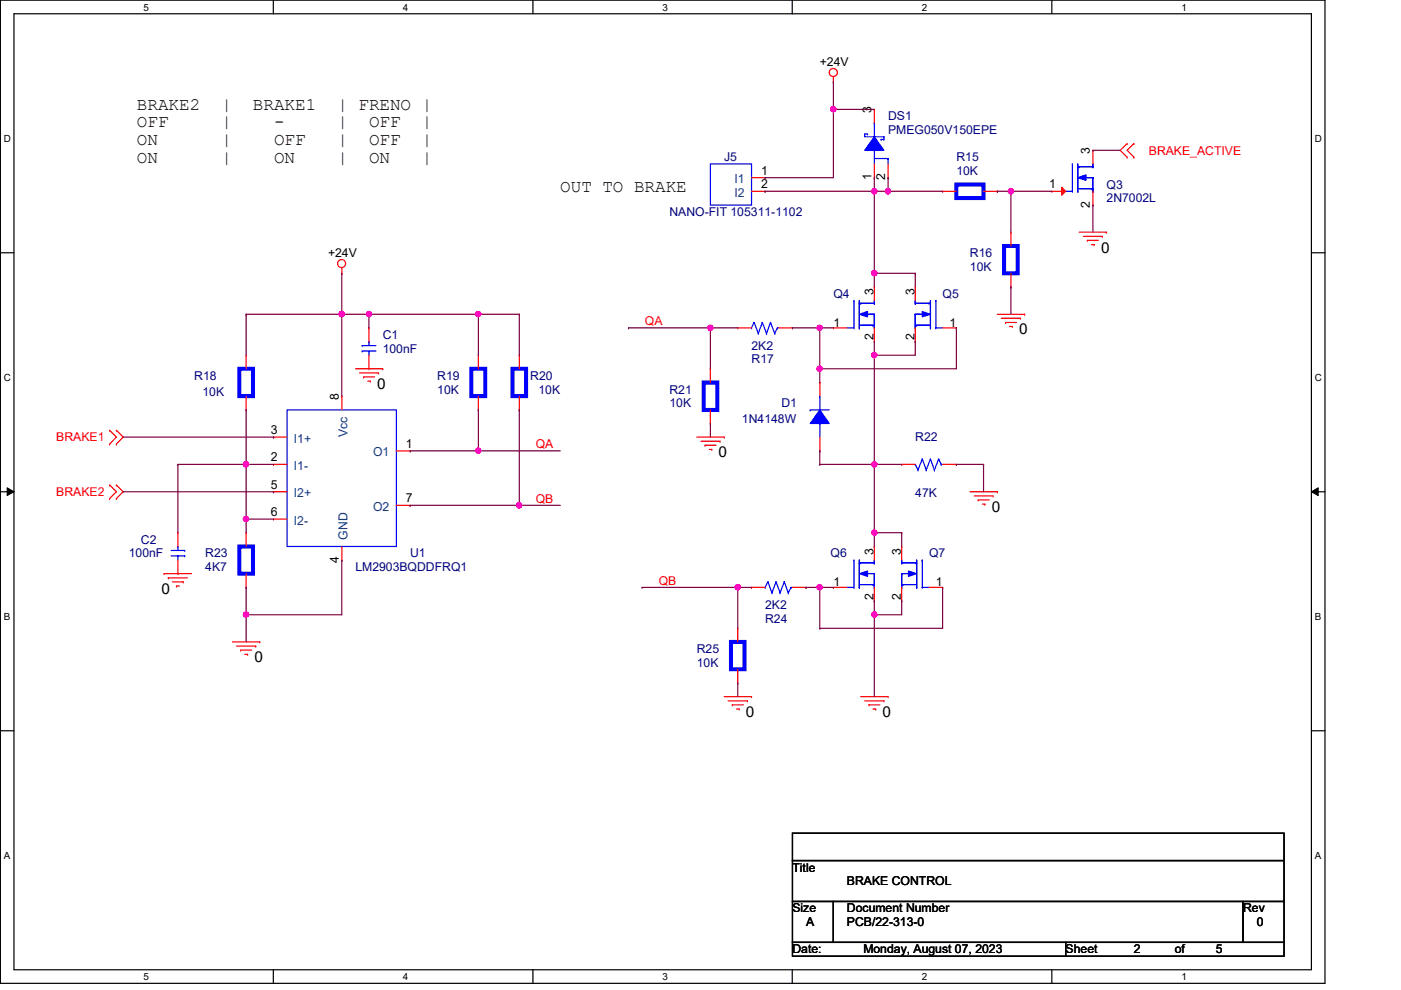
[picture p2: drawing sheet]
<svg xmlns="http://www.w3.org/2000/svg" width="297mm" height="210mm" viewBox="0 0 297 210" stroke-linecap="round" stroke-linejoin="round" font-family="sans-serif">
<path d="M.1 0h280.8v208.5h-280.8zM3 2.9h275v202.7h-275z" fill="none" stroke="#000" stroke-width=".25"/>
<g fill="#fff">
<path d="M30.4 .3h1.2v2.4h-1.2z"/>
<path d="M30.4 205.9h1.2v2.3h-1.2z"/>
</g>
<path d="M58 0v2.9M58 205.6v2.9" fill="none" stroke="#000" stroke-width=".25"/>
<g fill="#fff">
<path d="M85.4 .3h1.2v2.4h-1.2z"/>
<path d="M85.4 205.9h1.2v2.3h-1.2z"/>
</g>
<path d="M113 0v2.9M113 205.6v2.9" fill="none" stroke="#000" stroke-width=".25"/>
<g fill="#fff">
<path d="M140.5 .3h1.1v2.4h-1.1z"/>
<path d="M140.5 205.9h1.1v2.3h-1.1z"/>
</g>
<path d="M168 0v2.9M168 205.6v2.9" fill="none" stroke="#000" stroke-width=".25"/>
<g fill="#fff">
<path d="M195.4 .3h1.2v2.4h-1.2z"/>
<path d="M195.4 205.9h1.2v2.3h-1.2z"/>
</g>
<path d="M223 0v2.9M223 205.6v2.9" fill="none" stroke="#000" stroke-width=".25"/>
<g fill="#fff">
<path d="M250.5 .3h1.1v2.4h-1.1z"/>
<path d="M250.5 205.9h1.1v2.3h-1.1z"/>
<path d="M.8 28.2h1.5v2.4h-1.5z"/>
<path d="M278.8 28.2h1.4v2.4h-1.4z"/>
<path d="M.8 78.9h1.5v2.3h-1.5z"/>
<path d="M278.8 78.9h1.4v2.3h-1.4z"/>
</g>
<path d="M.1 53.6h2.9M278 53.6h2.9" fill="none" stroke="#000" stroke-width=".25"/>
<g fill="#fff">
<path d="M.8 129.6h1.4v2.3h-1.4z"/>
<path d="M278.8 129.6h1.3v2.3h-1.3z"/>
</g>
<path d="M.1 104.3h2.9M278 104.3h2.9" fill="none" stroke="#000" stroke-width=".25"/>
<path d="M1.5 103.4l1.5 .9-1.5 .8zM278 104.3l1.5-.9v1.7z" fill="#000"/>
<path d="M1.5 103.4l1.5 .9-1.5 .8zM278 104.3l1.5-.9v1.7z" fill="none" stroke="#000" stroke-width=".21"/>
<g fill="#fff">
<path d="M.8 180.3h1.4v2.3h-1.4z"/>
<path d="M278.8 180.3h1.3v2.3h-1.3z"/>
</g>
<path d="M.1 154.9h2.9M278 154.9h2.9M168 176.7h104.2v5.8h-104.2zM168 182.5h104.2v8.6h-104.2zM168 191.1h8.7v8.7h-8.7zM168 199.8h57.9v2.9h-57.9zM176.7 191.1h86.9v8.7h-86.9zM225.9 199.8h46.3v2.9h-46.3zM263.6 191.1h8.6v8.7h-8.6z" fill="none" stroke="#000" stroke-width=".25"/>
<g fill="none" stroke="#f00" stroke-width=".25">
<path d="M176.7 17.4h.1M176.7 16.3v1.1M239 30.4h.1M239 33.3h.1M239 30.4l-1.5 1.5 1.5 1.4M240.4 33.3h.1M240.4 30.4h.1M240.4 30.4l-1.4 1.5 1.4 1.4M72.5 58h.1M72.5 56.8v1.2M228.8 49.2h5.8M229.7 50.1h4"/>
<path d="M230.5 51h.1M230.5 51h2.4M231.4 51.9h.6M232 51.9h.1M233.7 50.1h.1M234.6 49.2h.1M75.4 78.2h5.7M76.2 79.1h4.1M77.1 79.9h.1M77.1 79.9h2.3M80.3 79.1h.1M81.1 78.2h.1"/>
<path d="M211.5 66.6h5.8M212.3 67.5h4.1M213.2 68.4h.1M213.2 68.4h2.3M214 69.2h.6M214.6 69.2h.1M216.4 67.5h.1M217.3 66.6h.1M23.2 94.1h.1M23.2 91.2h.1M23.2 91.2l1.5 1.5-1.5 1.4M24.7 91.2h.1"/>
<path d="M24.7 94.1h.1M24.7 91.2l1.4 1.5-1.4 1.4M78 80.8h.5M78.5 80.8h.1M147.7 92.7h5.8M148.6 93.6h4.1M149.5 94.4h.1M149.5 94.4h2.3M150.4 95.3h.5M150.9 95.3h.1M152.7 93.6h.1M153.5 92.7h.1"/>
<path d="M23.2 105.7h.1M23.2 102.8h.1M23.2 102.8l1.5 1.5-1.5 1.4M24.7 102.8h.1M24.7 105.7h.1M24.7 102.8l1.4 1.5-1.4 1.4M205.7 104.3h5.8M206.5 105.2h4.1M207.4 106h.1M207.4 106h2.3M208.3 106.9h.5M208.8 106.9h.1"/>
<path d="M210.6 105.2h.1M211.5 104.3h.1M34.8 121.6h.1M34.8 121.6h5.8M35.7 122.5h.1M35.7 122.5h4M36.5 123.4h2.4M37.4 124.2h.1M37.4 124.2h.6M38.9 123.4h.1M49.3 136.1h5.8M50.2 137h4"/>
<path d="M51 137.8h.1M51 137.8h2.3M51.9 138.7h.6M52.5 138.7h.1M54.2 137h.1M55.1 136.1h.1M153.5 147.7h5.8M154.4 148.6h4.1M155.3 149.4h.1M155.3 149.4h2.3M156.1 150.3h.6M156.7 150.3h.1"/>
<path d="M158.5 148.6h.1M159.3 147.7h.1M182.5 147.7h5.8M183.3 148.6h4.1M184.2 149.4h.1M184.2 149.4h2.4M185.1 150.3h.6M185.7 150.3h.1M187.4 148.6h.1M188.3 147.7h.1"/>
<circle cx="176.7" cy="15.4" r=".86"/>
<circle cx="72.4" cy="55.9" r=".85"/>
</g>
<g fill="none" stroke="#00f" stroke-width=".25">
<path d="M191.2 119.3h.1M191.2 118.7v.6M191.2 119.3h3.1M194.1 119.3h.1M194.3 119.3h.1M194.3 118.7v5.8M195.5 118.7h.1M195.5 118.7v5.8M191.2 121.6h.1M191.2 124.5h.1M191.2 124h.1M191.2 121.6v2.9"/>
<path d="M191.2 121.6h1.7M191.2 124h3.1M191.5 124h.1M194.3 124.5h.1M195.5 124.5h.1M195.5 124.5h1.5"/>
</g>
<path d="M192.6 121.1l1.7 .5-1.7 .6z" fill="#00f"/>
<g fill="none" stroke="#00f" stroke-width=".25">
<path d="M76.8 74.4h.1M76.8 73.3h.1M76.8 74.4h2.9M76.8 73.3h2.9M78.2 72.4h.1M78.2 74.4h.1M78.2 72.4v.9M78.2 74.4v.9M179.6 69.5h1.5M181.1 69.5h.1M181.1 63.7h.1M181.1 63.7v5.8"/>
<path d="M182.2 69.5h.1M182.2 64.3h.1M182.2 63.7v5.8M182.2 64.3h3.2M182.2 69h3.2M182.5 64.3h.1M183.6 66.6h1.8M185.1 69h.1M185.4 64.3h.1M185.4 66.6h.1M185.4 69.5h.1M185.4 69h.1"/>
<path d="M185.4 63.7v.6M185.4 66.6v2.9M192.6 121.1l1.7 .5-1.7 .6z"/>
</g>
<g fill="none" stroke="#f00" stroke-width=".25">
<path d="M214.3 49.2h.1M214.3 49.2v3M214.3 58v2.8M78.2 78.2h.1M78.2 69.5h.1M78.2 69.5v2.9M78.2 75.3v2.9M214.3 60.8h.1M191.2 115.9h.1M191.2 115.9v2.8M191.2 127.4h.1M191.2 124.5v2.9"/>
<path d="M197 124.5h2.9M199.9 124.5h.1"/>
</g>
<path d="M212.9 52.2h2.9v5.8h-2.9z" fill="none" stroke="#00f" stroke-width=".85"/>
<path d="M182.2 66.6l1.7-.6v1.2z" fill="#00f"/>
<g fill="none" stroke="#00f" stroke-width=".25">
<path d="M182.2 66.6l1.7-.6v1.2zM181.1 118.7h.1M181.1 118.7v5.8M182.2 119.3h.1M182.2 118.7v5.8M182.2 119.3h3.2M182.5 119.3h.1M185.4 119.3h.1M185.4 118.7v.6M179.6 124.5h1.5M181.1 124.5h.1M182.2 124.5h.1"/>
<path d="M182.2 124h3.2M183.6 121.6h1.8M185.1 124h.1M185.4 121.6h.1M185.4 124.5h.1M185.4 124h.1M185.4 121.6v2.9"/>
</g>
<path d="M176.7 69.5h.1M176.7 69.5h2.9M185.4 60.8h.1M185.4 72.4h.1M185.4 60.8v2.9M185.4 69.5v2.9" fill="none" stroke="#f00" stroke-width=".25"/>
<path d="M182.2 121.6l1.7-.5v1.1z" fill="#00f"/>
<g fill="none" stroke="#00f" stroke-width=".25">
<path d="M171.8 86.9h.1M171.8 86.9h4M173.8 89.8h.1M173.8 84h.1M173.8 84v2.9M173.8 89.8v2.9M194.1 98.5h.1M194.1 98.5l.5 1.2M194.6 99.7h.1M195.5 97.3h.1M195.5 97.3l.9 2.4M195.5 97.3l-.9 2.4"/>
<path d="M196.4 99.7h.1M197.3 97.3h.1M197.3 97.3l.8 2.4M197.3 97.3l-.9 2.4M198.1 99.7h.1M199 97.3h.1M199 97.3l.6 1.2M199 97.3l-.9 2.4M199.6 98.5h.1M199.6 98.5h.3M36.3 117.9h2.9M36.3 116.7h2.9"/>
<path d="M37.7 115.9h.1M37.7 117.9h.1M37.7 115.9v.8M37.7 117.9v.8M39.2 117.9h.1M39.2 116.7h.1M182.2 121.6l1.7-.5v1.1z"/>
</g>
<g fill="none" stroke="#f00" stroke-width=".25">
<path d="M110.1 75.3h.1M110.1 75.3v2.9M110.1 86.9h.1M110.1 84v2.9M191.2 98.5h.1M191.2 98.5h2.9M199.9 98.5h2.9M202.8 98.5h.1M37.7 112.9h.1M37.7 112.9v3M37.7 118.7v2.9M52.2 112.9h.1"/>
<path d="M52.2 112.9v3M185.4 115.9h.1M185.4 115.9v2.8M37.7 121.6h.1M52.2 124.5h.1M52.2 121.6v2.9M156.4 133.2h.1M156.4 133.2v2.9M176.7 124.5h.1M176.7 124.5h2.9M185.4 127.4h.1M185.4 124.5v2.9"/>
<path d="M156.4 144.8h.1M156.4 141.9v2.9"/>
</g>
<path d="M108.7 78.2h2.8v5.8h-2.8zM50.8 115.9h2.8v5.7h-2.8zM155 136.1h2.9v5.8h-2.9z" fill="none" stroke="#00f" stroke-width=".85"/>
<path d="M173.8 86.9l2 2.9h-4z" fill-rule="evenodd" fill="#00f"/>
<g fill="none" stroke="#00f" stroke-width=".25">
<path d="M183.3 28.4h.1M183.3 28.4v.6h4.1M183.3 28.4h.6M183.9 28.4h.1M185.4 26.1h.1M185.4 31.9h.1M185.4 26.1v2.9M185.4 31.9v2.9M185.4 33.6h2.9M186.8 29.5h.1M186.8 29.5h.6M187.4 29h.1"/>
<path d="M187.4 29.5h.1M187.4 29v.5M188.3 33.6h.1M188.3 33.6v1.2M173.8 86.9l2 2.9h-4z"/>
</g>
<path d="M173.8 95.6h.1M173.8 81.1h.1M173.8 81.1v2.9M173.8 92.7v2.9" fill="none" stroke="#f00" stroke-width=".25"/>
<path d="M185.4 29l2 2.9h-4.1z" fill-rule="evenodd" fill="#00f"/>
<g fill="none" stroke="#00f" stroke-width=".25">
<path d="M185.4 29l2 2.9h-4.1zM159.3 69.5h.1M159.9 68.4h.1M159.9 68.4l.9 2.3M159.9 68.4l-.6 1.1M160.8 70.7h.1M161.6 68.4h.1M161.6 68.4l.9 2.3M161.6 68.4l-.8 2.3M162.5 70.7h.1M163.4 68.4h.1M163.4 68.4l.8 2.3"/>
<path d="M163.4 68.4l-.9 2.3M164.2 70.7h.1M164.8 69.5h.1M164.8 69.5l-.6 1.2M164.8 69.5h.3M194.1 64.3h.1M194.1 66.6h.1M194.1 69.5h.1M194.1 69h.1M194.1 63.7v.6M194.1 66.6v2.9M194.1 64.3h3.2"/>
<path d="M194.1 66.6h1.7M194.1 69h3.2M194.3 69h.1M197 64.3h.1M197.3 69.5h.1M197.3 64.3h.1M197.3 63.7v5.8M198.4 69.5h.1M198.4 63.7h.1M198.4 69.5h1.5M198.4 63.7v5.8"/>
</g>
<g fill="none" stroke="#f00" stroke-width=".25">
<path d="M185.4 37.7h.1M185.4 23.2h.1M185.4 23.2v2.9M185.4 34.8v2.9M188.3 37.7h.1M188.3 34.8v2.9M150.6 78.2h.1M150.6 78.2v2.9M156.4 69.5h.1M156.4 69.5h2.9M165.1 69.5h2.9M168 69.5h.1"/>
<path d="M150.6 89.8h.1M150.6 86.9v2.9"/>
</g>
<path d="M149.2 81.1h2.9v5.8h-2.9z" fill="none" stroke="#00f" stroke-width=".85"/>
<path d="M195.5 66l1.8 .6-1.8 .6z" fill="#00f"/>
<g fill="none" stroke="#00f" stroke-width=".25">
<path d="M150.6 34.8h8.7v8.7h-8.7zM227.4 34.8h.1M227.4 34.8v5.8M228.5 35.3h.1M228.5 34.8v5.8M228.5 35.3h3.2M228.8 35.3h.1M230 37.7h1.7M231.7 35.3h.1M231.7 37.7h.1M231.7 34.8v.5M231.7 37.7v2.9"/>
<path d="M225.9 40.6h1.5M227.4 40.6h.1M228.5 40.6h.1M228.5 40h3.2M231.4 40h.1M231.7 40.6h.1M231.7 40h.1M195.5 66l1.8 .6-1.8 .6z"/>
</g>
<g fill="none" stroke="#f00" stroke-width=".25">
<path d="M159.3 37.7h2.9M162.2 37.7h.1M159.3 40.6h2.9M162.2 40.6h.1M199.9 40.6h.1M199.9 40.6h2.9M208.5 40.6h3M211.5 40.6h.1M52.2 75.3h.1M52.2 75.3v2.9M194.1 60.8h.1M194.1 72.4h.1"/>
<path d="M194.1 60.8v2.9M194.1 69.5v2.9M199.9 69.5h2.9M202.8 69.5h.1M52.2 86.9h.1M52.2 84v2.9"/>
</g>
<path d="M202.8 39.1h5.7v2.9h-5.7zM50.8 78.2h2.8v5.8h-2.8z" fill="none" stroke="#00f" stroke-width=".85"/>
<path d="M228.5 37.7l1.7-.6v1.1z" fill="#00f"/>
<path d="M228.5 37.7l1.7-.6v1.1z" fill="none" stroke="#00f" stroke-width=".25"/>
<path d="M225.1 39.7l.8 .9-.8 .8z" fill="#f00"/>
<g fill="none" stroke="#f00" stroke-width=".25">
<path d="M225.1 39.7l.8 .9-.8 .8zM231.7 31.9h.1M231.7 31.9v2.9M223 40.6h.1M223 40.6h2.9M231.7 43.5h.1M231.7 40.6v2.9M101.4 75.3h.1M101.4 75.3v2.9M58 98.5h.1M58 92.7h.1M58 98.5h2.9"/>
<path d="M58 92.7h2.9M72.5 84h.1M72.5 84v2.9M84 95.6h2.9M86.9 95.6h.1M101.4 86.9h.1M101.4 84v2.9M58 104.3h.1M58 110.1h.1M58 104.3h2.9M58 110.1h2.9M72.5 118.7h.1"/>
<path d="M72.5 115.9v2.8M84 107.1h2.9M86.9 107.1h.1M159.3 124.5h.1M159.3 124.5h2.9M168 124.5h2.9M170.9 124.5h.1"/>
</g>
<path d="M99.9 78.2h3v5.8h-3z" fill="none" stroke="#00f" stroke-width=".85"/>
<g fill="none" stroke="#00f" stroke-width=".25">
<path d="M60.9 86.9h23.1v29h-23.1zM162.2 124.5h.1M162.8 123.4h.1M162.8 123.4l.9 2.3M162.8 123.4l-.6 1.1M163.7 125.7h.1M164.5 123.4h.1M164.5 123.4l.9 2.3M164.5 123.4l-.8 2.3M165.4 125.7h.1M166.3 123.4h.1M166.3 123.4l.8 2.3"/>
<path d="M166.3 123.4l-.9 2.3M167.1 125.7h.1M167.7 124.5h.1M167.7 124.5l-.6 1.2M167.7 124.5h.3"/>
</g>
<path d="M185.4 40.6h.1M185.4 40.6v17.4M52.2 66.6h.1M52.2 66.6v8.7M72.5 66.6h.1M72.5 66.6v17.4M101.4 66.6h.1M101.4 66.6v8.7" fill="none" stroke="#800040" stroke-width=".25"/>
<circle cx="185.4" cy="57.9" r=".56" fill="#f0f"/>
<circle cx="185.4" cy="57.9" r=".56" fill="none" stroke="#f0f" stroke-width=".25"/>
<circle cx="185.4" cy="40.6" r=".56" fill="#f0f"/>
<circle cx="185.4" cy="40.6" r=".56" fill="none" stroke="#f0f" stroke-width=".25"/>
<path d="M26.1 92.7h31.9M52.2 86.9h.1M52.2 86.9v11.6M58 92.7h.1M86.9 95.6h.1M86.9 95.6h31.9M101.4 86.9h.1M101.4 95.6h.1M101.4 86.9v8.7" fill="none" stroke="#800040" stroke-width=".25"/>
<circle cx="101.4" cy="95.5" r=".56" fill="#f0f"/>
<circle cx="101.4" cy="95.5" r=".56" fill="none" stroke="#f0f" stroke-width=".25"/>
<path d="M52.2 98.5h.1M52.2 98.5h5.8M52.2 98.5v11.6" fill="none" stroke="#800040" stroke-width=".25"/>
<circle cx="52.1" cy="110" r=".56" fill="#f0f"/>
<circle cx="52.1" cy="110" r=".56" fill="none" stroke="#f0f" stroke-width=".25"/>
<circle cx="52.1" cy="98.5" r=".56" fill="#f0f"/>
<circle cx="52.1" cy="98.5" r=".56" fill="none" stroke="#f0f" stroke-width=".25"/>
<g fill="none" stroke="#800040" stroke-width=".25">
<path d="M101.4 66.6h.1M101.4 66.6h8.7M150.6 69.5h.1M150.6 69.5v8.7M150.6 69.5h5.8M185.4 72.4h.1M185.4 72.4v2.9M26.1 104.3h31.9M52.2 110.1h.1M52.2 110.1v2.8M52.2 110.1h5.8M58 104.3h.1"/>
<path d="M72.5 118.7h.1M72.5 118.7v11.6h-20.3M52.2 130.3h.1M156.4 124.5h.1M156.4 124.5v8.7M156.4 124.5h2.9"/>
</g>
<circle cx="101.4" cy="66.6" r=".56" fill="#f0f"/>
<circle cx="101.4" cy="66.6" r=".56" fill="none" stroke="#f0f" stroke-width=".25"/>
<path d="M110.1 66.6h.1M110.1 66.6v8.7M110.1 86.9h.1M110.1 86.9v20.2h-23.2M86.9 107.1h.1" fill="none" stroke="#800040" stroke-width=".25"/>
<circle cx="110.1" cy="107.1" r=".56" fill="#f0f"/>
<circle cx="110.1" cy="107.1" r=".56" fill="none" stroke="#f0f" stroke-width=".25"/>
<path d="M52.2 66.6h.1M52.2 66.6h20.3M110.1 107.1h.1M110.1 107.1h8.7M52.2 124.5h.1M52.2 130.3h.1M52.2 124.5v11.6" fill="none" stroke="#800040" stroke-width=".25"/>
<circle cx="52.1" cy="130.3" r=".56" fill="#f0f"/>
<circle cx="52.1" cy="130.3" r=".56" fill="none" stroke="#f0f" stroke-width=".25"/>
<path d="M133.3 69.5h.1M133.3 69.5h17.3" fill="none" stroke="#800040" stroke-width=".25"/>
<circle cx="150.6" cy="69.5" r=".56" fill="#f0f"/>
<circle cx="150.6" cy="69.5" r=".56" fill="none" stroke="#f0f" stroke-width=".25"/>
<path d="M136.1 124.5h.1M136.1 124.5h20.3" fill="none" stroke="#800040" stroke-width=".25"/>
<circle cx="156.4" cy="124.5" r=".56" fill="#f0f"/>
<circle cx="156.4" cy="124.5" r=".56" fill="none" stroke="#f0f" stroke-width=".25"/>
<path d="M185.4 98.5h.1M185.4 98.5h5.8M185.4 98.5v14.4" fill="none" stroke="#800040" stroke-width=".25"/>
<circle cx="185.4" cy="112.9" r=".56" fill="#f0f"/>
<circle cx="185.4" cy="112.9" r=".56" fill="none" stroke="#f0f" stroke-width=".25"/>
<circle cx="185.4" cy="98.5" r=".56" fill="#f0f"/>
<circle cx="185.4" cy="98.5" r=".56" fill="none" stroke="#f0f" stroke-width=".25"/>
<path d="M176.7 17.4h.1M176.7 17.4v20.3M176.7 23.2h.1M176.7 23.2h8.7" fill="none" stroke="#800040" stroke-width=".25"/>
<circle cx="176.7" cy="23.2" r=".56" fill="#f0f"/>
<circle cx="176.7" cy="23.2" r=".56" fill="none" stroke="#f0f" stroke-width=".25"/>
<path d="M162.2 37.7h.1M162.2 37.7h14.5M185.4 37.7h.1M185.4 37.7v2.9M188.3 37.7h.1M188.3 37.7v2.9" fill="none" stroke="#800040" stroke-width=".25"/>
<circle cx="188.2" cy="40.6" r=".56" fill="#f0f"/>
<circle cx="188.2" cy="40.6" r=".56" fill="none" stroke="#f0f" stroke-width=".25"/>
<path d="M162.2 40.6h.1M162.2 40.6h26.1M185.4 40.6h.1M185.4 75.3h.1M185.4 75.3v23.2M194.1 72.4h.1M194.1 72.4v2.9h-8.7" fill="none" stroke="#800040" stroke-width=".25"/>
<circle cx="185.4" cy="75.3" r=".56" fill="#f0f"/>
<circle cx="185.4" cy="75.3" r=".56" fill="none" stroke="#f0f" stroke-width=".25"/>
<path d="M185.4 58h.1M185.4 58h8.7M185.4 58v2.8M194.1 58h.1M194.1 58v2.8M168 69.5h.1M168 69.5h8.7M173.8 69.5h.1M173.8 69.5v8.7" fill="none" stroke="#800040" stroke-width=".25"/>
<circle cx="173.8" cy="69.5" r=".56" fill="#f0f"/>
<circle cx="173.8" cy="69.5" r=".56" fill="none" stroke="#f0f" stroke-width=".25"/>
<g fill="none" stroke="#800040" stroke-width=".25">
<path d="M173.8 78.2h.1M202.8 69.5h.1M202.8 69.5v8.7h-29M185.4 112.9h.1M185.4 112.9h5.8M185.4 112.9v3M191.2 112.9h.1M191.2 112.9v3M185.4 127.4h.1M185.4 130.3h.1M185.4 127.4v20.3M191.2 127.4h.1"/>
<path d="M191.2 127.4v2.9h-5.8"/>
</g>
<circle cx="185.4" cy="130.3" r=".56" fill="#f0f"/>
<circle cx="185.4" cy="130.3" r=".56" fill="none" stroke="#f0f" stroke-width=".25"/>
<path d="M170.9 124.5h.1M170.9 124.5h2.9M173.8 124.5h.1M173.8 124.5v8.7" fill="none" stroke="#800040" stroke-width=".25"/>
<circle cx="173.8" cy="124.5" r=".56" fill="#f0f"/>
<circle cx="173.8" cy="124.5" r=".56" fill="none" stroke="#f0f" stroke-width=".25"/>
<g fill="none" stroke="#800040" stroke-width=".25">
<path d="M188.3 40.6h.1M188.3 40.6h11.6M211.5 40.6h.1M211.5 40.6h2.8M214.3 40.6h.1M214.3 40.6v8.6M214.3 60.8h.1M214.3 60.8v5.8M173.8 124.5h.1M173.8 133.2h.1M173.8 124.5h2.9M199.9 124.5h.1"/>
<path d="M199.9 124.5v8.7h-26.1"/>
</g>
<circle cx="214.3" cy="40.6" r=".56" fill="#f0f"/>
<circle cx="214.3" cy="40.6" r=".56" fill="none" stroke="#f0f" stroke-width=".25"/>
<path d="M214.3 40.6h.1M214.3 40.6h8.7M173.8 78.2h.1M173.8 78.2v2.9" fill="none" stroke="#800040" stroke-width=".25"/>
<circle cx="173.8" cy="78.2" r=".56" fill="#f0f"/>
<circle cx="173.8" cy="78.2" r=".56" fill="none" stroke="#f0f" stroke-width=".25"/>
<g fill="none" stroke="#800040" stroke-width=".25">
<path d="M231.7 31.9h.1M231.7 31.9h5.8M72.5 58h.1M72.5 58v8.6M231.7 43.5h.1M231.7 43.5v5.7M72.5 66.6h.1M72.5 66.6h5.7M150.6 89.8h.1M150.6 89.8v2.9M173.8 98.5h.1M173.8 95.6h.1"/>
<path d="M173.8 98.5h11.6M173.8 95.6v2.9M202.8 98.5h.1M202.8 98.5h5.7M208.5 98.5h.1M208.5 98.5v5.8M156.4 144.8h.1M156.4 144.8v2.9"/>
</g>
<circle cx="78.2" cy="66.6" r=".56" fill="#f0f"/>
<circle cx="78.2" cy="66.6" r=".56" fill="none" stroke="#f0f" stroke-width=".25"/>
<circle cx="72.4" cy="66.6" r=".56" fill="#f0f"/>
<circle cx="72.4" cy="66.6" r=".56" fill="none" stroke="#f0f" stroke-width=".25"/>
<path d="M78.2 66.6h.1M78.2 66.6h23.2M78.2 66.6v2.9M37.7 98.5h.1M37.7 98.5v14.4M37.7 98.5h14.5M52.2 98.5h.1" fill="none" stroke="#800040" stroke-width=".25"/>
<circle cx="185.4" cy="57.9" r=".56" fill="#f0f"/>
<circle cx="185.4" cy="57.9" r=".56" fill="none" stroke="#f0f" stroke-width=".25"/>
<circle cx="185.4" cy="40.6" r=".56" fill="#f0f"/>
<circle cx="185.4" cy="40.6" r=".56" fill="none" stroke="#f0f" stroke-width=".25"/>
<circle cx="101.4" cy="95.5" r=".56" fill="#f0f"/>
<circle cx="101.4" cy="95.5" r=".56" fill="none" stroke="#f0f" stroke-width=".25"/>
<circle cx="52.1" cy="110" r=".56" fill="#f0f"/>
<circle cx="52.1" cy="110" r=".56" fill="none" stroke="#f0f" stroke-width=".25"/>
<circle cx="52.1" cy="98.5" r=".56" fill="#f0f"/>
<circle cx="52.1" cy="98.5" r=".56" fill="none" stroke="#f0f" stroke-width=".25"/>
<circle cx="101.4" cy="66.6" r=".56" fill="#f0f"/>
<circle cx="101.4" cy="66.6" r=".56" fill="none" stroke="#f0f" stroke-width=".25"/>
<circle cx="110.1" cy="107.1" r=".56" fill="#f0f"/>
<circle cx="110.1" cy="107.1" r=".56" fill="none" stroke="#f0f" stroke-width=".25"/>
<circle cx="52.1" cy="130.3" r=".56" fill="#f0f"/>
<circle cx="52.1" cy="130.3" r=".56" fill="none" stroke="#f0f" stroke-width=".25"/>
<circle cx="150.6" cy="69.5" r=".56" fill="#f0f"/>
<circle cx="150.6" cy="69.5" r=".56" fill="none" stroke="#f0f" stroke-width=".25"/>
<circle cx="156.4" cy="124.5" r=".56" fill="#f0f"/>
<circle cx="156.4" cy="124.5" r=".56" fill="none" stroke="#f0f" stroke-width=".25"/>
<circle cx="185.4" cy="112.9" r=".56" fill="#f0f"/>
<circle cx="185.4" cy="112.9" r=".56" fill="none" stroke="#f0f" stroke-width=".25"/>
<circle cx="185.4" cy="98.5" r=".56" fill="#f0f"/>
<circle cx="185.4" cy="98.5" r=".56" fill="none" stroke="#f0f" stroke-width=".25"/>
<circle cx="176.7" cy="23.2" r=".56" fill="#f0f"/>
<circle cx="176.7" cy="23.2" r=".56" fill="none" stroke="#f0f" stroke-width=".25"/>
<circle cx="188.2" cy="40.6" r=".56" fill="#f0f"/>
<circle cx="188.2" cy="40.6" r=".56" fill="none" stroke="#f0f" stroke-width=".25"/>
<circle cx="185.4" cy="75.3" r=".56" fill="#f0f"/>
<circle cx="185.4" cy="75.3" r=".56" fill="none" stroke="#f0f" stroke-width=".25"/>
<circle cx="173.8" cy="69.5" r=".56" fill="#f0f"/>
<circle cx="173.8" cy="69.5" r=".56" fill="none" stroke="#f0f" stroke-width=".25"/>
<circle cx="185.4" cy="130.3" r=".56" fill="#f0f"/>
<circle cx="185.4" cy="130.3" r=".56" fill="none" stroke="#f0f" stroke-width=".25"/>
<circle cx="173.8" cy="124.5" r=".56" fill="#f0f"/>
<circle cx="173.8" cy="124.5" r=".56" fill="none" stroke="#f0f" stroke-width=".25"/>
<circle cx="214.3" cy="40.6" r=".56" fill="#f0f"/>
<circle cx="214.3" cy="40.6" r=".56" fill="none" stroke="#f0f" stroke-width=".25"/>
<circle cx="173.8" cy="78.2" r=".56" fill="#f0f"/>
<circle cx="173.8" cy="78.2" r=".56" fill="none" stroke="#f0f" stroke-width=".25"/>
<circle cx="78.2" cy="66.6" r=".56" fill="#f0f"/>
<circle cx="78.2" cy="66.6" r=".56" fill="none" stroke="#f0f" stroke-width=".25"/>
<circle cx="72.4" cy="66.6" r=".56" fill="#f0f"/>
<circle cx="72.4" cy="66.6" r=".56" fill="none" stroke="#f0f" stroke-width=".25"/>
<g font-size="3.7">
<text x="29" y="23.3">BRAKE2</text>
<text x="46.9" y="23.3">|</text>
<text x="53.6" y="23.3">BRAKE1</text>
<text x="71.5" y="23.3">| FRENO |</text>
<text x="29" y="27">OFF</text>
<text x="46.9" y="27">|</text>
<text x="58.1" y="27">-</text>
<text x="71.5" y="27">|</text>
<text x="78.2" y="27">OFF</text>
<text x="89.4" y="27">|</text>
<text x="29" y="30.7">ON</text>
<text x="29" y="34.5">ON</text>
<text x="46.9" y="30.7">|</text>
<text x="46.9" y="34.5">|</text>
<text x="58.1" y="30.7">OFF</text>
<text x="58.1" y="34.5">ON</text>
<text x="71.5" y="30.7">|</text>
<text x="71.5" y="34.5">|</text>
<text x="78.2" y="30.7">OFF</text>
<text x="78.2" y="34.5">ON</text>
<text x="89.4" y="30.7">|</text>
<text x="89.4" y="34.5">|</text>
<text x="118.8" y="40.7">OUT TO BRAKE</text>
</g>
<g font-size="3.2">
<text x="233.5" y="53.6">0</text>
<text x="216.1" y="70.9">0</text>
<text x="80" y="82.5">0</text>
<text x="152.4" y="97">0</text>
<text x="210.3" y="108.5">0</text>
<text x="34.2" y="125.9">0</text>
<text x="53.9" y="140.4">0</text>
<text x="158.2" y="152">0</text>
<text x="187.1" y="152">0</text>
</g>
<g font-size="2.6">
<text x="173.8" y="13.9">+24V</text>
<text x="184.7" y="24" transform="rotate(-90 184.7 24)">3</text>
<text x="231.1" y="32.7" transform="rotate(-90 231.1 32.7)">3</text>
<text x="161.4" y="37">1</text>
<text x="161.4" y="39.9">2</text>
<text x="184.7" y="38.2" transform="rotate(-90 184.7 38.2)">1</text>
<text x="187.7" y="38.2" transform="rotate(-90 187.7 38.2)">2</text>
<text x="222.5" y="39.9">1</text>
<text x="231.1" y="44" transform="rotate(-90 231.1 44)">2</text>
<text x="69.6" y="54.5">+24V</text>
<text x="185.2" y="62.6" transform="rotate(-90 185.2 62.6)">3</text>
<text x="193.9" y="62.6" transform="rotate(-90 193.9 62.6)">3</text>
<text x="176.7" y="69.3">1</text>
<text x="201.3" y="69.3">1</text>
<text x="185.2" y="72.1" transform="rotate(-90 185.2 72.1)">2</text>
<text x="193.9" y="72.1" transform="rotate(-90 193.9 72.1)">2</text>
<text x="71.8" y="84.9" transform="rotate(-90 71.8 84.9)">8</text>
<text x="57.4" y="92">3</text>
<text x="86.1" y="95">1</text>
<text x="57.4" y="97.8">2</text>
<text x="57.4" y="103.6">5</text>
<text x="86.1" y="106.5">7</text>
<text x="57.4" y="109.4">6</text>
<text x="71.8" y="119.3" transform="rotate(-90 71.8 119.3)">4</text>
<text x="185.2" y="117.6" transform="rotate(-90 185.2 117.6)">3</text>
<text x="191" y="117.6" transform="rotate(-90 191 117.6)">3</text>
<text x="176.7" y="124.2">1</text>
<text x="198.4" y="124.2">1</text>
<text x="185.2" y="127.1" transform="rotate(-90 185.2 127.1)">2</text>
<text x="191" y="127.1" transform="rotate(-90 191 127.1)">2</text>
<text x="168" y="184.8">Title</text>
<text x="179.6" y="187.7">BRAKE CONTROL</text>
<text x="168" y="193.5">Size</text>
<text x="170.9" y="196.3">A</text>
<text x="179.6" y="193.5">Document Number</text>
<text x="179.6" y="196.3">PCB/22-313-0</text>
<text x="263.6" y="193.5">Rev</text>
<text x="266.4" y="196.3">0</text>
<text x="168" y="202.1">Date:</text>
<text x="183" y="202.1">Monday, August 07, 2023</text>
<text x="225.9" y="202.1">Sheet</text>
<text x="240.4" y="202.1">2</text>
<text x="249.1" y="202.1">of</text>
<text x="257.8" y="202.1">5</text>
</g>
<g font-size="2.6" fill="#000080">
<text x="188.3" y="25.5">DS1</text>
<text x="188.3" y="28.4">PMEG050V150EPE</text>
<text x="153.5" y="34.2">J5</text>
<text x="202.8" y="34.2">R15</text>
<text x="202.8" y="37.1">10K</text>
<text x="234.6" y="40">Q3</text>
<text x="141.9" y="45.8">NANO-FIT 105311-1102</text>
<text x="234.6" y="42.9">2N7002L</text>
<text x="205.7" y="54.5">R16</text>
<text x="205.7" y="57.4">10K</text>
<text x="176.7" y="63.2">Q4</text>
<text x="199.9" y="63.2">Q5</text>
<text x="81.1" y="71.8">C1</text>
<text x="81.1" y="74.8">100nF</text>
<text x="159.3" y="77">R17</text>
<text x="159.3" y="74.2">2K2</text>
<text x="41.2" y="80.5">R18</text>
<text x="42.9" y="84">10K</text>
<text x="92.7" y="80.5">R19</text>
<text x="92.7" y="83.4">10K</text>
<text x="112.4" y="80.5">R20</text>
<text x="114.2" y="83.4">10K</text>
<text x="141.9" y="83.4">R21</text>
<text x="141.9" y="86.3">10K</text>
<text x="157.3" y="89.8">1N4148W</text>
<text x="165.7" y="86.3">D1</text>
<text x="194.1" y="93.6">R22</text>
<text x="194.1" y="105.5">47K</text>
<text x="27.3" y="118.2">100nF</text>
<text x="29.9" y="115.3">C2</text>
<text x="43.5" y="118.2">R23</text>
<text x="86.9" y="118.2">U1</text>
<text x="176.1" y="118.2">Q6</text>
<text x="197" y="118.2">Q7</text>
<text x="43.5" y="121.1">4K7</text>
<text x="75.4" y="121.1">LM2903BQDDFRQ1</text>
<text x="162.2" y="129.2">2K2</text>
<text x="162.2" y="132.1">R24</text>
<text x="147.7" y="138.4">R25</text>
<text x="147.7" y="141.4">10K</text>
</g>
<g font-size="2.6" fill="#f00">
<text x="243.6" y="32.8">BRAKE_ACTIVE</text>
<text x="136.7" y="68.9">QA</text>
<text x="11.9" y="93.6">BRAKE1</text>
<text x="113.6" y="95">QA</text>
<text x="11.9" y="105.2">BRAKE2</text>
<text x="113.6" y="106.6">QB</text>
<text x="139.7" y="124">QB</text>
</g>
<g font-size="2.6" fill="#004080">
<text x="155.7" y="38.9">I1</text>
<text x="155.7" y="41.7">I2</text>
<text x="62.3" y="93.9">I1+</text>
<text x="73.7" y="92.7" transform="rotate(-90 73.7 92.7)">Vcc</text>
<text x="62.3" y="99.7">I1-</text>
<text x="79.1" y="96.8">O1</text>
<text x="62.3" y="105.5">I2+</text>
<text x="62.3" y="111.3">I2-</text>
<text x="79.1" y="108.3">O2</text>
<text x="73.7" y="114.4" transform="rotate(-90 73.7 114.4)">GND</text>
</g>
<g font-size="2.1">
<text x="30.4" y="2.2">5</text>
<text x="85.4" y="2.2">4</text>
<text x="140.5" y="2.2">3</text>
<text x="195.4" y="2.2">2</text>
<text x="250.5" y="2.2">1</text>
<text x=".8" y="30.1">D</text>
<text x="278.8" y="30.1">D</text>
<text x=".8" y="80.8">C</text>
<text x="278.8" y="80.8">C</text>
<text x=".8" y="131.5">B</text>
<text x="278.8" y="131.5">B</text>
<text x=".8" y="182.2">A</text>
<text x="278.8" y="182.2">A</text>
<text x="30.4" y="207.8">5</text>
<text x="85.4" y="207.8">4</text>
<text x="140.5" y="207.8">3</text>
<text x="195.4" y="207.8">2</text>
<text x="250.5" y="207.8">1</text>
</g>
</svg>
